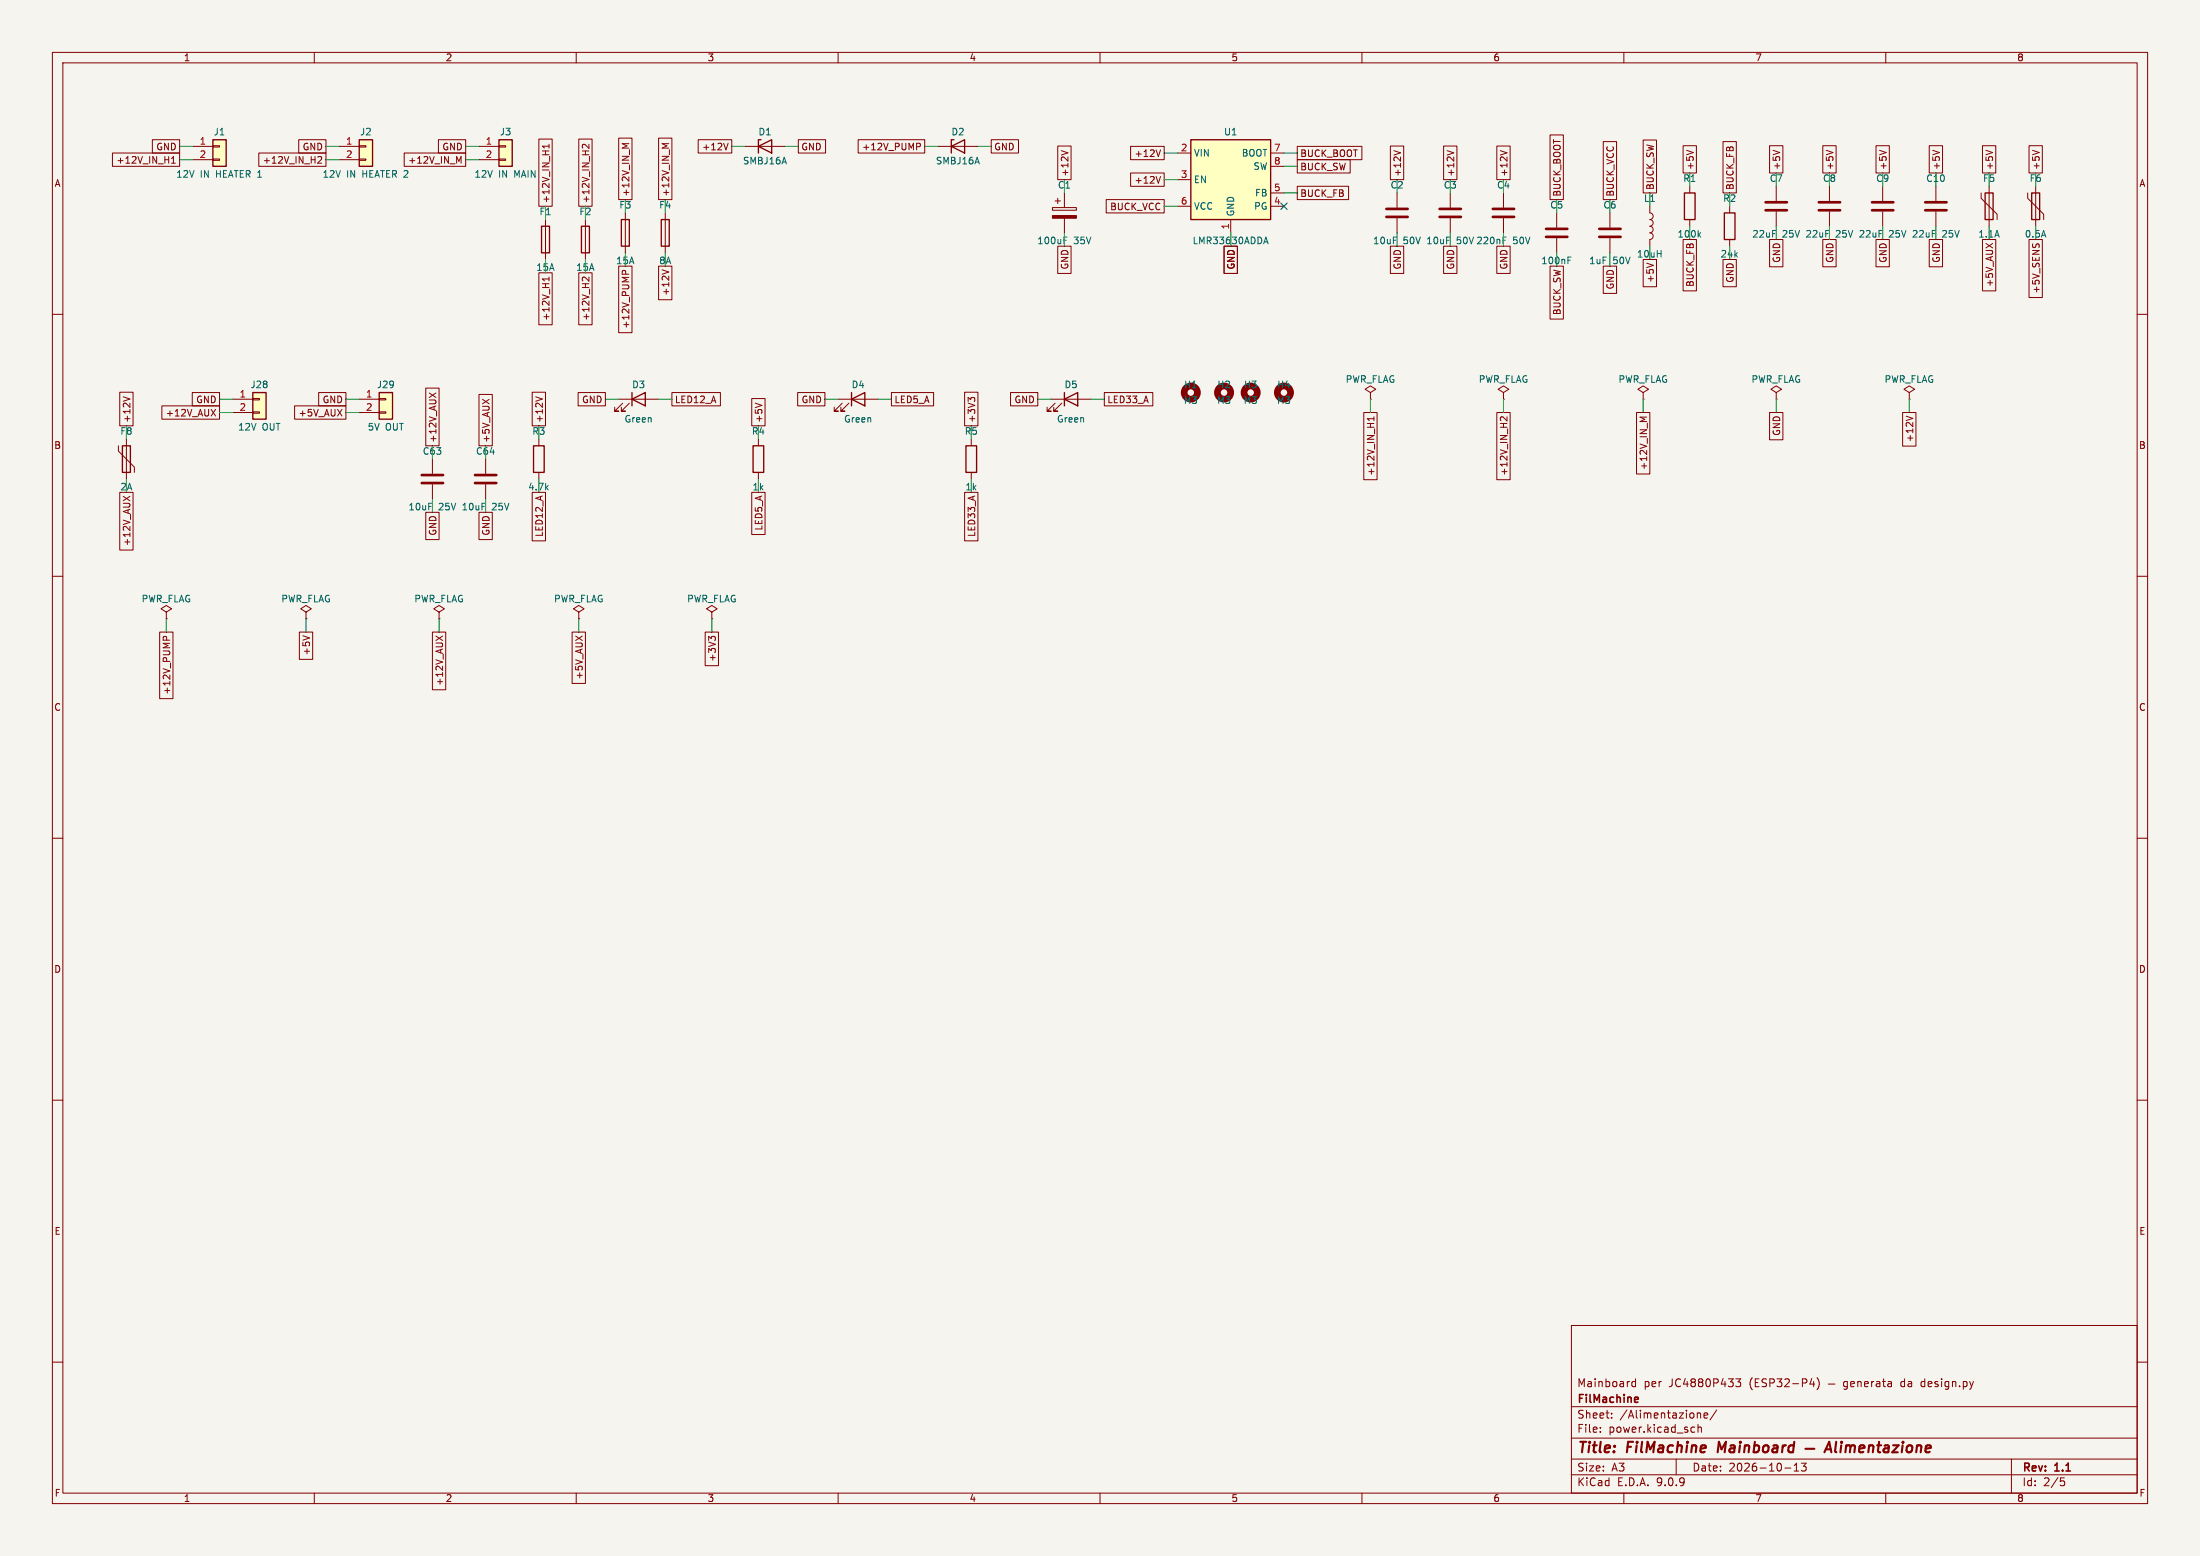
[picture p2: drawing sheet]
<svg xmlns="http://www.w3.org/2000/svg" width="420mm" height="297mm" viewBox="0 0 420 297" stroke-linecap="round" stroke-linejoin="round" font-family="sans-serif">
<path d="M0 0h420v297h-420z" fill="#f5f4ef" stroke="#f5f4ef" stroke-width=".19"/>
<g fill="none" stroke="#840000" stroke-width=".19">
<path d="M10 10h400v277h-400zM12 12h396v273h-396zM60 10v2M110 10v2M160 10v2M210 10v2M260 10v2M310 10v2M360 10v2M142.2 27.9h7.7M179.1 27.9h7.6M200.9 39.6h4.6v.5h-4.6z"/>
<path d="M201.4 38.4h1M201.9 37.8v1.1M203.2 36.8v2.8M266.7 36.8v2.8M276.9 36.8v2.8M287 36.8v2.8M322.6 35.6v1.2M330.2 39.4v1.2M339.1 35.6v2.8M349.2 35.6v2.8M359.4 35.6v2.8M369.6 35.6v2.8"/>
<path d="M378.2 36.8v1l3.1 3.1v1M379.7 35.6v7.6M387.1 36.8v1l3 3.1v1M388.6 35.6v7.6M104.1 41.9v7.6M111.8 41.9v7.6M119.4 40.6v7.7M127 40.6v7.7M203.2 41.7v2.8M266.7 41.7v2.8M276.9 41.7v2.8M287 41.7v2.8"/>
<path d="M322.6 41.9v1.3M330.2 45.7v1.3M339.1 40.4v2.8M349.2 40.4v2.8M359.4 40.4v2.8M369.6 40.4v2.8M10 60h2M160 76.2h7.6M160.8 77l-1.5 1.5h.7h-.7v-.8M162.1 77l-1.6 1.5h.8h-.8v-.8M200.7 76.2h7.6M201.4 77l-1.5 1.5h.8h-.8v-.8"/>
<path d="M202.7 77l-1.5 1.5h.7h-.7v-.8M261.6 74.9l1-.6-1-.6-1 .6 1 .6v1.3M261.6 76.2h.1M287 74.9l1-.6-1-.6-1 .6 1 .6v1.3M287 76.2h.1M313.7 74.9l1-.6-1-.6-1 .6 1 .6v1.3M313.7 76.2h.1M339.1 74.9l1-.6-1-.6-1 .6 1 .6v1.3M339.1 76.2h.1M364.5 74.9l1-.6-1-.6-1 .6 1 .6v1.3M364.5 76.2h.1M408 60h2"/>
<path d="M185.4 83.8v1.3M185.4 90.2v1.2M10 110h2M408 110h2M10 160h2M408 160h2M10 210h2M408 210h2M300 253h108v32h-108zM10 260h2M300 278.5h108M300 274.5h108"/>
<path d="M300 268.5h108M305.5 273.2v.2M305.5 272.5v.1M307.7 270.5v.2M307.7 269.8v.1M312.2 263.2v1.5M312.2 263.8l-.4-.1-.3 .3 .2 .6h.5M320 278.5v3M323.1 272.4l.4 .1M323.5 273.3l-.4 .1M324.2 272.5l.2-.1 .3 .1 .1 .9M324.2 271.9v1.5"/>
<path d="M324.2 269.7h.2l.3 .2v.8M325.3 270.2l.7-.2-.1-.2-.4-.1-.2 .2 .1 .7h.5M327.7 269.1l-1.3 1.9M331.4 263.2h.9l-.5 .6 .4 .1v.6l-.2 .2-.6-.2M342.5 279.7l.4-.4v1.5M343.9 279.3h.9l-.5 .6 .4 .1v.6l-.2 .2-.6-.2M345.9 263.1l-.4 1.1h.9M346.2 263.7v1M346.9 263a1.72 1.72 0 0 1 0 2.3M349 264.2h1.3M352.7 263.8l-.5-.1-.3 .3 .2 .6h.6M352.7 263.7v1.2l-.3 .3-.4-.1"/>
<path d="M353.3 264.2l.7-.2-.1-.2-.4-.1-.2 .2 .1 .7h.5M354.7 263.8l.2-.1 .3 .1 .1 .9M354.7 263.7v1M355.9 264.2l.8-.2-.1-.2-.4-.1-.3 .2 .1 .7h.6M357.3 263.7v1M357.7 263.7l-.3 .1-.1 .2M358.2 263.8h.6l.1 .9M358.9 264l-.5 .1a.29 .29 0 0 0-.2 .3 .29 .29 0 0 0 .2 .3l.5-.1M359.4 263.7h.5M359.6 263.2v1.3l.3 .2M360.4 263.8h.6l.1 .9M361.1 264l-.5 .1a.29 .29 0 0 0-.2 .3 .29 .29 0 0 0 .2 .3l.5-.1"/>
<path d="M366.8 263.8v.7M384 278.5v6.5M408 260h2M60 285v2M110 285v2M160 285v2M210 285v2M260 285v2M300 281.5h108M310 285v2M340.7 280.2h1.2M342.5 280.8h.9"/>
<path d="M360 285v2M393.4 282.1h.7M393.5 282.7h.4l.3 .2-.2 .6-.5 .1"/>
</g>
<g fill="none" stroke="#840000" stroke-width=".4">
<path d="M328.2 275.2l-.3 2M344.7 276.5h1.7M348.3 277.2l.9-2 .4 2M348.5 276.6h1M350.5 275.2l-.2 1.7 .3 .3M351.5 275.9l-.2 1.3M351.6 275.2v.2M352.4 276.1a.49 .49 0 0 1 .9 .1M352.5 275.9l-.2 1.3M353.3 276.2a.5 .5 0 0 1 .8-.2l-.1 1.2M353.3 276.2l-.2 1M354.9 276.5l1-.2v-.3h-.8l-.2 .9 .2 .3 .6-.1"/>
<path d="M356.8 276.1a.49 .49 0 0 1 .9 .1l-.2 1M356.8 275.9l-.1 1.3M358.4 275.9h.7M358.7 275.2l-.2 1.7 .1 .2 .4 .1M359.8 276h.7v1.2M360.6 276.3l-.7 .1a.4 .4 0 0 0-.3 .4 .4 .4 0 0 0 .2 .4l.7-.1M361.4 275.9h1.1l-1.3 1.3h1.1M363.2 275.9l-.2 1.3M363.3 275.2v.2M364.1 276.1a.52 .52 0 0 1 .6-.2 .52 .52 0 0 1 .4 .4l-.1 .5a.55 .55 0 0 1-.5 .4 .55 .55 0 0 1-.5-.4zM366 276.1a.49 .49 0 0 1 .8 .1l-.1 1M366 275.9l-.2 1.3"/>
<path d="M367.6 276.5l1-.2-.1-.3h-.7l-.2 .9 .2 .3 .6-.1"/>
</g>
<path d="M312.3 266.7l.4 .1 .1 .2-.8 .2M312.7 267.6l-.4 .1" fill="none" stroke="#840000" stroke-width=".3"/>
<g fill="none" stroke="#840000" stroke-width=".25">
<path d="M144.8 27.9l2.5-1.2v2.5zM145.3 26.7h-.5v2.5M181.6 27.9l2.5-1.2v2.5zM182.1 26.7h-.5v2.5M321.6 36.8h2v5.1h-2zM379 36.8h1.5v5.1h-1.5zM387.9 36.8h1.5v5.1h-1.5zM103.4 43.2h1.5v5.1h-1.5zM111 43.2h1.5v5.1h-1.5zM118.6 41.9h1.5v5.1h-1.5zM126.2 41.9h1.6v5.1h-1.6zM329.2 40.6h2v5.1h-2z"/>
<path d="M162.6 76.2l2.5-1.3v2.6zM162.6 74.9v2.6M203.2 76.2l2.5-1.3v2.6zM203.2 74.9v2.6M184.4 85.1h2v5.1h-2z"/>
</g>
<path d="M200.9 41.1h4.6v.6h-4.6z" fill="#840000" stroke="#840000" stroke-width=".19"/>
<path d="M203.1 45.9h.4M203.1 45.3h.6M286.9 45.9h.5M286.9 45.3h.6M324.3 44.8l.4 .5M324.7 44.4l-.5 .5" fill="none" stroke="#006464" stroke-width=".19"/>
<g fill="none" stroke="#840000" stroke-width=".51">
<path d="M264.7 39.9h4M274.8 39.9h4.1M285 39.9h4.1M337.1 38.6h4M347.2 38.6h4.1M357.4 38.6h4M367.5 38.6h4.1M264.7 41.4h4M274.8 41.4h4.1M285 41.4h4.1M337.1 40.1h4M347.2 40.1h4.1"/>
<path d="M357.4 40.1h4M367.5 40.1h4.1"/>
</g>
<path d="M227.3 26.7h15.3v15.2h-15.3z" fill="#ffffc2"/>
<path d="M227.3 26.7h15.3v15.2h-15.3zM143.8 85.1h2v5.1h-2z" fill="none" stroke="#840000" stroke-width=".25"/>
<g fill="none" stroke="#840000" stroke-width=".19">
<path d="M224.8 29.2h2.5M224.8 34.3h2.5M224.8 39.4h2.5M242.6 29.2h2.5M242.6 39.4h2.5M242.6 31.8h2.5M242.6 36.8h2.5M315 39.4v1.2a.63 .63 0 0 1 .6 .7 .63 .63 0 0 1-.6 .6 .63 .63 0 0 1 .6 .7 .63 .63 0 0 1-.6 .6 .64 .64 0 0 1 .6 .6 .64 .64 0 0 1-.6 .6 .64 .64 0 0 1 .6 .7 .64 .64 0 0 1-.6 .6v1.3M234.9 41.9v2.6M297.2 40.6v2.8M297.2 45.5v2.8M307.3 40.6v2.8"/>
<path d="M307.3 45.5v2.8M82.5 87.6v2.8M82.5 92.5v2.8M144.8 83.8v1.3M144.8 90.2v1.2"/>
</g>
<path d="M241.4 46.2h.6M241.7 45.3l.4 1.2M299.3 49.7h.5M299.3 49.1h.6" fill="none" stroke="#006464" stroke-width=".19"/>
<g fill="none" stroke="#840000" stroke-width="1.3">
<circle cx="227.3" cy="74.9" r="1.27"/>
<circle cx="233.7" cy="74.9" r="1.27"/>
<circle cx="238.8" cy="74.9" r="1.27"/>
<circle cx="245.1" cy="74.9" r="1.27"/>
</g>
<path d="M295.1 43.7h4.1M295.1 45.2h4.1M305.3 43.7h4.1M305.3 45.2h4.1M80.5 90.7h4.1M80.5 92.2h4.1" fill="none" stroke="#840000" stroke-width=".51"/>
<path d="M40.6 26.7h2.6v5.1h-2.6z" fill="#ffffc2"/>
<path d="M40.6 26.7h2.6v5.1h-2.6z" fill="none" stroke="#840000" stroke-width=".25"/>
<path d="M36.8 27.9h3.8M36.8 30.5h3.8M40.6 27.8h1.3v.3h-1.3zM40.6 30.4h1.3v.2h-1.3zM58.4 116.8l1-.6-1-.6-1 .6 1 .6v1.3M58.4 118.1h.1M83.8 116.8l1-.6-1-.6-1 .6 1 .6v1.3M83.8 118.1h.1" fill="none" stroke="#840000" stroke-width=".19"/>
<path d="M72.4 74.9h2.5v5.1h-2.5z" fill="#ffffc2"/>
<path d="M72.4 74.9h2.5v5.1h-2.5z" fill="none" stroke="#840000" stroke-width=".25"/>
<path d="M68.6 76.2h3.8M68.6 78.7h3.8M72.4 76.1h1.3v.2h-1.3zM72.4 78.6h1.3v.3h-1.3zM31.7 116.8l1.1-.6-1.1-.6-1 .6 1 .6v1.3M31.7 118.1h.1" fill="none" stroke="#840000" stroke-width=".19"/>
<path d="M68.6 26.7h2.5v5.1h-2.5z" fill="#ffffc2"/>
<path d="M68.6 26.7h2.5v5.1h-2.5z" fill="none" stroke="#840000" stroke-width=".25"/>
<path d="M64.8 27.9h3.8M64.8 30.5h3.8M68.6 27.8h1.2v.3h-1.2zM68.6 30.4h1.2v.2h-1.2zM92.7 87.6v2.8M92.7 92.5v2.8M110.5 116.8l1-.6-1-.6-1 .6 1 .6v1.3M110.5 118.1h.1" fill="none" stroke="#840000" stroke-width=".19"/>
<path d="M90.7 90.7h4M90.7 92.2h4" fill="none" stroke="#840000" stroke-width=".51"/>
<path d="M95.2 26.7h2.6v5.1h-2.6z" fill="#ffffc2"/>
<path d="M95.2 26.7h2.6v5.1h-2.6z" fill="none" stroke="#840000" stroke-width=".25"/>
<path d="M91.4 27.9h3.8M91.4 30.5h3.8M95.2 27.8h1.3v.3h-1.3zM95.2 30.4h1.3v.2h-1.3zM135.9 116.8l1-.6-1-.6-1 .6 1 .6v1.3M135.9 118.1h.1" fill="none" stroke="#840000" stroke-width=".19"/>
<path d="M48.3 74.9h2.5v5.1h-2.5z" fill="#ffffc2"/>
<path d="M48.3 74.9h2.5v5.1h-2.5zM120.6 76.2l2.6-1.3v2.6zM120.6 74.9v2.6M23.4 85.1h1.5v5.1h-1.5zM101.9 85.1h2v5.1h-2z" fill="none" stroke="#840000" stroke-width=".25"/>
<g fill="none" stroke="#840000" stroke-width=".19">
<path d="M21.5 29.2h12.8v2.6h-12.8zM29.1 26.7h5.2v2.5h-5.2zM32.7 31.2h.8M32.7 30.2l.4-.3v1.3M49.4 29.2h12.8v2.6h-12.8zM57 26.7h5.2v2.5h-5.2zM60.7 29.9h.5l.2 .3-.8 1h.8M77.2 29.2h11.7v2.6h-11.7zM83.7 26.7h5.2v2.5h-5.2zM87.6 30.8l.4-.9v1.3M102.9 26.5h2.5v12.9h-2.5zM104.8 27.5v.8"/>
<path d="M104.8 27.9h-1.3l.4 .4M110.5 26.5h2.5v12.9h-2.5zM112.4 27.5v.8l-.9-.8-.3 .3v.4M118.1 26.4h2.6v11.7h-2.6zM120.1 27.4h-1.3l.9 .4M125.7 26.4h2.6v11.7h-2.6zM127.7 27.4h-1.3l.9 .4M133.3 26.7h6.4v2.5h-6.4zM139 27.3l-.4 1.3M152.4 26.7h5.2v2.5h-5.2zM163.8 26.7h12.7v2.5h-12.7zM175 27.3h.5l.2 .3-.1 .3-.6 .1"/>
<path d="M189.2 26.7h5.2v2.5h-5.2zM201.9 27.9h2.6v6.4h-2.6zM202.6 28.8l1.3 .4M211.2 38.1h11v2.5h-11zM215.8 33h6.4v2.6h-6.4zM215.8 27.9h6.4v2.6h-6.4zM221.6 33.7l-.5 1.3M221.6 28.6l-.5 1.3M247.6 27.9h12.4v2.6h-12.4zM247.6 30.5h10.2v2.5h-10.2zM247.6 35.6h9.9v2.5h-9.9zM265.4 27.9h2.6v6.4h-2.6z"/>
<path d="M266.1 28.8l1.3 .4M275.6 27.9h2.5v6.4h-2.5zM276.3 28.8l1.2 .4M285.7 27.9h2.6v6.4h-2.6zM286.4 28.8l1.3 .4M295.9 25.8h2.6v12.3h-2.6zM306.1 27h2.5v11.1h-2.5zM313.7 26.7h2.5v10.1h-2.5zM321.3 27.8h2.6v5.2h-2.6zM322 28.7l1.3 .4M328.9 27h2.6v9.8h-2.6zM337.8 27.8h2.6v5.2h-2.6z"/>
<path d="M338.5 28.7l1.3 .4M348 27.8h2.5v5.2h-2.5zM348.7 28.7l1.2 .4M358.1 27.8h2.6v5.2h-2.6zM358.8 28.7l1.3 .4M368.3 27.8h2.5v5.2h-2.5zM369 28.7l1.2 .4M378.5 27.8h2.5v5.2h-2.5zM379.1 28.7l1.3 .4M387.3 27.8h2.6v5.2h-2.6zM388 28.7l1.3 .4M102.9 52.1h2.5v9.9h-2.5z"/>
<path d="M104.8 52.9v.7M104.8 53.3h-1.3l.4 .3M110.5 52.1h2.5v9.9h-2.5zM112.4 52.9v.8l-.9-.8-.3 .1v.4M118.1 50.8h2.6v12.7h-2.6zM118.8 52.3v-.4l.2-.3 .4 .1v.6M125.7 50.8h2.6v6.4h-2.6zM126.4 51.5l1.3 .4M201.9 47h2.6v5.2h-2.6zM233.7 47h2.5v5.2h-2.5zM265.4 47h2.6v5.2h-2.6zM275.6 47h2.5v5.2h-2.5z"/>
<path d="M285.7 47h2.6v5.2h-2.6zM295.9 50.8h2.6v10.1h-2.6zM306.1 50.8h2.5v5.2h-2.5zM313.7 49.5h2.5v5.2h-2.5zM314.4 50.2l1.2 .5M321.3 45.7h2.6v9.8h-2.6zM328.9 49.5h2.6v5.2h-2.6zM337.8 45.7h2.6v5.2h-2.6zM348 45.7h2.5v5.2h-2.5zM358.1 45.7h2.6v5.2h-2.6zM368.3 45.7h2.5v5.2h-2.5zM378.5 45.7h2.5v9.8h-2.5z"/>
<path d="M387.3 45.7h2.6v11.1h-2.6zM388.1 46.5l-.1 .2M388.7 46.7l.2-.2 .3 .2M22.9 74.9h2.5v6.4h-2.5zM23.5 75.7l1.3 .5M30.9 77.5h11v2.5h-11zM36.7 74.9h5.2v2.6h-5.2zM40.3 78.1l.9 1.3M41.2 78.1l-.9 1.3M44.4 76.2h3.9M44.4 78.7h3.9M48.3 76.1h1.2v.2h-1.2z"/>
<path d="M48.3 78.6h1.2v.3h-1.2zM56.2 77.5h9.8v2.5h-9.8zM60.8 74.9h5.2v2.6h-5.2zM81.3 74.1h2.5v11h-2.5zM82 75l1.2 .9M83.2 75l-1.2 .9M91.4 75.3h2.6v9.8h-2.6zM101.6 74.9h2.5v6.4h-2.5zM102.3 75.7l1.2 .5M110.4 74.9h5.2v2.6h-5.2zM118.1 76.2h7.6M118.9 77l-1.6 1.5h.8h-.8v-.8"/>
<path d="M120.1 77l-1.5 1.5h.8h-.8v-.8M128.3 74.9h9.2v2.6h-9.2zM143.5 76.1h2.6v5.2h-2.6zM144.2 77l1.3 .4M152.3 74.9h5.2v2.6h-5.2zM170.2 74.9h8v2.6h-8zM184.1 74.9h2.6v6.4h-2.6zM185.3 76.3l-.5-.4v.8M185.3 76.1l.2-.2h.3l.3 .2M192.9 74.9h5.2v2.6h-5.2zM210.8 74.9h9.3v2.6h-9.3zM260.3 78.7h2.6v12.9h-2.6z"/>
<path d="M262.3 79.6v.7M262.3 79.9h-1.3l.4 .4M285.7 78.7h2.6v12.9h-2.6zM287.7 79.6v.7l-.9-.7-.4 .2 .1 .4M312.4 78.7h2.6v11.8h-2.6zM314.4 79.6h-1.3l.9 .4M337.8 78.7h2.6v5.2h-2.6zM363.2 78.7h2.6v6.5h-2.6zM363.9 79.4l1.3 .5M22.6 85.1v1l3.1 3.1v1M22.9 94h2.5v11h-2.5zM23.5 94.7l1.3 .9"/>
<path d="M24.1 83.8v7.6M24.8 94.7l-1.3 .9M81.3 97.8h2.5v5.2h-2.5zM91.4 97.8h2.6v5.2h-2.6zM101.6 94h2.5v9.2h-2.5zM102.9 83.8v1.3M102.9 90.2v1.2M143.5 94h2.6v8h-2.6zM184.1 94h2.6v9.2h-2.6zM30.5 120.7h2.5v12.7h-2.5zM31.2 122.2v-.5l.2-.2 .4 .1v.6M57.1 120.7h2.6v5.2h-2.6z"/>
<path d="M57.8 121.3l1.3 .5M82.5 120.7h2.6v11h-2.6zM83.2 121.4l1.3 .9M84.5 121.4l-1.3 .9M109.2 120.7h2.6v9.8h-2.6zM134.6 120.7h2.6v6.4h-2.6zM135.8 121.9l-.5-.4v.8M135.8 121.7l.2-.2h.3l.3 .2"/>
</g>
<g fill="none" stroke="#009600" stroke-width=".19">
<path d="M34.3 30.5h2.5M34.3 27.9h2.5M62.2 30.5h2.6M62.2 27.9h2.6M88.9 30.5h2.5M88.9 27.9h2.5M104.1 39.4v2.5M111.8 39.4v2.5M119.4 38.1v2.5M127 38.1v2.5M139.7 27.9h2.5M149.9 27.9h2.5"/>
<path d="M176.5 27.9h2.6M186.7 27.9h2.5M222.2 34.3h2.6M222.2 39.4h2.6M222.2 29.2h2.6M245.1 36.8h2.5M245.1 29.2h2.5M245.1 31.8h2.5M315 36.8v2.6M322.6 33v2.6M330.2 36.8v2.6M379.7 33v2.6"/>
<path d="M388.6 33v2.6M104.1 49.5v2.6M111.8 49.5v2.6M119.4 48.3v2.5M127 48.3v2.5M203.2 44.5v2.5M234.9 44.5v2.5M266.7 44.5v2.5M276.9 44.5v2.5M287 44.5v2.5M297.2 48.3v2.5M307.3 48.3v2.5"/>
<path d="M315 47v2.5M322.6 43.2v2.5M330.2 47v2.5M339.1 43.2v2.5M349.2 43.2v2.5M359.4 43.2v2.5M369.6 43.2v2.5M379.7 43.2v2.5M388.6 43.2v2.5M41.9 78.7h2.5M41.9 76.2h2.5M66 78.7h2.6"/>
<path d="M66 76.2h2.6M115.6 76.2h2.5M125.7 76.2h2.6M157.5 76.2h2.5M167.6 76.2h2.6M198.1 76.2h2.6M208.3 76.2h2.5M261.6 76.2v2.5M287 76.2v2.5M313.7 76.2v2.5M339.1 76.2v2.5M364.5 76.2v2.5"/>
<path d="M24.1 81.3v2.5M24.1 91.4v2.6M82.5 95.3v2.5M92.7 95.3v2.5M102.9 81.3v2.5M102.9 91.4v2.6M144.8 81.3v2.5M144.8 91.4v2.6M185.4 81.3v2.5M185.4 91.4v2.6M31.7 118.1v2.6M58.4 118.1v2.6"/>
<path d="M83.8 118.1v2.6M110.5 118.1v2.6M135.9 118.1v2.6"/>
</g>
<path d="M244.5 38.8l1.2 1.2M245.7 38.8l-1.2 1.2" fill="none" stroke="#000084" stroke-width=".19"/>
<g font-size="2.8" fill="#840000">
<text x="301" y="277.9">Title:</text>
<text x="310.6" y="277.9">FilMachine</text>
<text x="328.8" y="277.9">Mainboard</text>
</g>
<g font-size="2.1" fill="#840000">
<text x="301" y="268.2">FilMachine</text>
<text x="301" y="265">Mainboard</text>
<text x="313.8" y="265">per</text>
<text x="318.7" y="265">JC4880P433</text>
<text x="334.1" y="265">(ESP32-P4)</text>
<text x="363.4" y="265">da</text>
<text x="367.4" y="265">design.py</text>
<text x="301" y="273.7">File:</text>
<text x="301" y="271">Sheet:</text>
<text x="307.1" y="273.7">power.kicad_sch</text>
<text x="309.2" y="271">/Alimentazione/</text>
<text x="301" y="281.1">Size:</text>
<text x="307.6" y="281.1">A3</text>
<text x="323" y="281.1">Date:</text>
<text x="330" y="281.1">2026-10-13</text>
<text x="386" y="281.3">Rev:</text>
<text x="392.4" y="281.3">1.1</text>
<text x="301" y="283.9">KiCad</text>
<text x="308.7" y="283.9">E.D.A.</text>
<text x="316.3" y="283.9">9.0.9</text>
<text x="386" y="283.9">Id:</text>
<text x="390.1" y="283.9">2/5</text>
</g>
<g font-size="1.8" fill="#840000">
<text x="35" y="11.9">1</text>
<text x="85" y="11.9">2</text>
<text x="135" y="11.9">3</text>
<text x="185" y="11.9">4</text>
<text x="235" y="11.9">5</text>
<text x="285" y="11.9">6</text>
<text x="335" y="11.9">7</text>
<text x="385" y="11.9">8</text>
<text x="29.7" y="28.9">GND</text>
<text x="57.7" y="28.9">GND</text>
<text x="84.3" y="28.9">GND</text>
<text x="133.9" y="28.9">+12V</text>
<text x="152.9" y="28.9">GND</text>
<text x="164.5" y="28.9">+12V_PUMP</text>
<text x="189.7" y="28.9">GND</text>
<text x="10.3" y="35.9">A</text>
<text x="22.1" y="31.4">+12V_IN_H1</text>
<text x="50.1" y="31.4">+12V_IN_H2</text>
<text x="77.8" y="31.4">+12V_IN_M</text>
<text x="204.2" y="33.8" transform="rotate(-90 204.2 33.8)">+12V</text>
<text x="216.5" y="35.2">+12V</text>
<text x="216.5" y="30.2">+12V</text>
<text x="248.1" y="30.2">BUCK_BOOT</text>
<text x="248.1" y="32.7">BUCK_SW</text>
<text x="267.7" y="33.8" transform="rotate(-90 267.7 33.8)">+12V</text>
<text x="277.8" y="33.8" transform="rotate(-90 277.8 33.8)">+12V</text>
<text x="288" y="33.8" transform="rotate(-90 288 33.8)">+12V</text>
<text x="323.5" y="32.5" transform="rotate(-90 323.5 32.5)">+5V</text>
<text x="340" y="32.5" transform="rotate(-90 340 32.5)">+5V</text>
<text x="350.2" y="32.5" transform="rotate(-90 350.2 32.5)">+5V</text>
<text x="360.4" y="32.5" transform="rotate(-90 360.4 32.5)">+5V</text>
<text x="370.5" y="32.5" transform="rotate(-90 370.5 32.5)">+5V</text>
<text x="380.7" y="32.5" transform="rotate(-90 380.7 32.5)">+5V</text>
<text x="389.6" y="32.5" transform="rotate(-90 389.6 32.5)">+5V</text>
<text x="408.3" y="35.9">A</text>
<text x="105.1" y="38.9" transform="rotate(-90 105.1 38.9)">+12V_IN_H1</text>
<text x="112.7" y="38.9" transform="rotate(-90 112.7 38.9)">+12V_IN_H2</text>
<text x="120.3" y="37.6" transform="rotate(-90 120.3 37.6)">+12V_IN_M</text>
<text x="128" y="37.6" transform="rotate(-90 128 37.6)">+12V_IN_M</text>
<text x="211.8" y="40.3">BUCK_VCC</text>
<text x="248.1" y="37.8">BUCK_FB</text>
<text x="298.1" y="37.6" transform="rotate(-90 298.1 37.6)">BUCK_BOOT</text>
<text x="308.3" y="37.6" transform="rotate(-90 308.3 37.6)">BUCK_VCC</text>
<text x="315.9" y="36.4" transform="rotate(-90 315.9 36.4)">BUCK_SW</text>
<text x="331.2" y="36.4" transform="rotate(-90 331.2 36.4)">BUCK_FB</text>
<text x="204.2" y="51.5" transform="rotate(-90 204.2 51.5)">GND</text>
<text x="235.9" y="51.5" transform="rotate(-90 235.9 51.5)">GND</text>
<text x="267.7" y="51.5" transform="rotate(-90 267.7 51.5)">GND</text>
<text x="277.8" y="51.5" transform="rotate(-90 277.8 51.5)">GND</text>
<text x="288" y="51.5" transform="rotate(-90 288 51.5)">GND</text>
<text x="340" y="50.3" transform="rotate(-90 340 50.3)">GND</text>
<text x="350.2" y="50.3" transform="rotate(-90 350.2 50.3)">GND</text>
<text x="360.4" y="50.3" transform="rotate(-90 360.4 50.3)">GND</text>
<text x="370.5" y="50.3" transform="rotate(-90 370.5 50.3)">GND</text>
<text x="128" y="56.6" transform="rotate(-90 128 56.6)">+12V</text>
<text x="308.3" y="55.4" transform="rotate(-90 308.3 55.4)">GND</text>
<text x="315.9" y="54.1" transform="rotate(-90 315.9 54.1)">+5V</text>
<text x="323.5" y="54.9" transform="rotate(-90 323.5 54.9)">BUCK_FB</text>
<text x="331.2" y="54.1" transform="rotate(-90 331.2 54.1)">GND</text>
<text x="380.7" y="54.9" transform="rotate(-90 380.7 54.9)">+5V_AUX</text>
<text x="389.6" y="56.1" transform="rotate(-90 389.6 56.1)">+5V_SENS</text>
<text x="105.1" y="61.3" transform="rotate(-90 105.1 61.3)">+12V_H1</text>
<text x="112.7" y="61.3" transform="rotate(-90 112.7 61.3)">+12V_H2</text>
<text x="120.3" y="62.8" transform="rotate(-90 120.3 62.8)">+12V_PUMP</text>
<text x="298.1" y="60.2" transform="rotate(-90 298.1 60.2)">BUCK_SW</text>
<text x="37.4" y="77.2">GND</text>
<text x="61.5" y="77.2">GND</text>
<text x="111" y="77.2">GND</text>
<text x="128.7" y="77.2">LED12_A</text>
<text x="152.9" y="77.2">GND</text>
<text x="170.7" y="77.2">LED5_A</text>
<text x="193.6" y="77.2">GND</text>
<text x="211.3" y="77.2">LED33_A</text>
<text x="25.1" y="80.8" transform="rotate(-90 25.1 80.8)">+12V</text>
<text x="31.6" y="79.7">+12V_AUX</text>
<text x="56.9" y="79.7">+5V_AUX</text>
<text x="103.8" y="80.8" transform="rotate(-90 103.8 80.8)">+12V</text>
<text x="145.7" y="80.8" transform="rotate(-90 145.7 80.8)">+5V</text>
<text x="186.4" y="80.8" transform="rotate(-90 186.4 80.8)">+3V3</text>
<text x="340" y="83.3" transform="rotate(-90 340 83.3)">GND</text>
<text x="10.3" y="85.9">B</text>
<text x="83.5" y="84.6" transform="rotate(-90 83.5 84.6)">+12V_AUX</text>
<text x="93.7" y="84.6" transform="rotate(-90 93.7 84.6)">+5V_AUX</text>
<text x="314.6" y="89.8" transform="rotate(-90 314.6 89.8)">+12V_IN_M</text>
<text x="365.4" y="84.5" transform="rotate(-90 365.4 84.5)">+12V</text>
<text x="408.2" y="85.9">B</text>
<text x="262.6" y="90.9" transform="rotate(-90 262.6 90.9)">+12V_IN_H1</text>
<text x="288" y="90.9" transform="rotate(-90 288 90.9)">+12V_IN_H2</text>
<text x="145.7" y="101.4" transform="rotate(-90 145.7 101.4)">LED5_A</text>
<text x="25.1" y="104.3" transform="rotate(-90 25.1 104.3)">+12V_AUX</text>
<text x="83.5" y="102.3" transform="rotate(-90 83.5 102.3)">GND</text>
<text x="93.7" y="102.3" transform="rotate(-90 93.7 102.3)">GND</text>
<text x="103.8" y="102.6" transform="rotate(-90 103.8 102.6)">LED12_A</text>
<text x="186.4" y="102.6" transform="rotate(-90 186.4 102.6)">LED33_A</text>
<text x="59.4" y="125.2" transform="rotate(-90 59.4 125.2)">+5V</text>
<text x="84.8" y="131" transform="rotate(-90 84.8 131)">+12V_AUX</text>
<text x="111.4" y="129.8" transform="rotate(-90 111.4 129.8)">+5V_AUX</text>
<text x="136.8" y="126.4" transform="rotate(-90 136.8 126.4)">+3V3</text>
<text x="10.3" y="135.9">C</text>
<text x="32.7" y="132.7" transform="rotate(-90 32.7 132.7)">+12V_PUMP</text>
<text x="408.2" y="135.9">C</text>
<text x="10.3" y="185.9">D</text>
<text x="408.2" y="185.9">D</text>
<text x="10.3" y="235.9">E</text>
<text x="408.3" y="235.9">E</text>
<text x="10.3" y="285.9">F</text>
<text x="35" y="286.9">1</text>
<text x="85" y="286.9">2</text>
<text x="135" y="286.9">3</text>
<text x="185" y="286.9">4</text>
<text x="235" y="286.9">5</text>
<text x="285" y="286.9">6</text>
<text x="335" y="286.9">7</text>
<text x="385" y="286.9">8</text>
<text x="408.3" y="285.9">F</text>
</g>
<g font-size="1.8" fill="#a90000">
<text x="38" y="27.7">1</text>
<text x="66" y="27.7">1</text>
<text x="92.6" y="27.7">1</text>
<text x="225.4" y="29">2</text>
<text x="243.1" y="29">7</text>
<text x="38" y="30.2">2</text>
<text x="66" y="30.2">2</text>
<text x="92.6" y="30.2">2</text>
<text x="225.4" y="34">3</text>
<text x="243.1" y="31.5">8</text>
<text x="225.4" y="39.1">6</text>
<text x="243.1" y="36.6">5</text>
<text x="243.1" y="39.1">4</text>
<text x="234.7" y="43.9" transform="rotate(-90 234.7 43.9)">1</text>
<text x="45.6" y="75.9">1</text>
<text x="69.8" y="75.9">1</text>
<text x="45.6" y="78.5">2</text>
<text x="69.8" y="78.5">2</text>
</g>
<g font-size="1.8" fill="#006464">
<text x="40.7" y="26">J1</text>
<text x="68.7" y="26">J2</text>
<text x="95.3" y="26">J3</text>
<text x="144.7" y="26">D1</text>
<text x="181.5" y="26">D2</text>
<text x="233.6" y="26">U1</text>
<text x="33.6" y="34.1">12V</text>
<text x="38.2" y="34.1">IN</text>
<text x="41.3" y="34.1">HEATER 1</text>
<text x="61.5" y="34.1">12V</text>
<text x="66.2" y="34.1">IN</text>
<text x="69.3" y="34.1">HEATER 2</text>
<text x="90.5" y="34.1">12V</text>
<text x="95.2" y="34.1">IN</text>
<text x="98.3" y="34.1">MAIN</text>
<text x="141.7" y="31.6">SMBJ16A</text>
<text x="178.6" y="31.6">SMBJ16A</text>
<text x="227.8" y="30.1">VIN</text>
<text x="227.8" y="35.2">EN</text>
<text x="237" y="30.1">BOOT</text>
<text x="239.2" y="32.6">SW</text>
<text x="321.2" y="34.9">R1</text>
<text x="378.5" y="34.9">F5</text>
<text x="387.4" y="34.9">F6</text>
<text x="102.9" y="41.3">F1</text>
<text x="110.5" y="41.3">F2</text>
<text x="118.1" y="40">F3</text>
<text x="125.7" y="40">F4</text>
<text x="227.8" y="40.2">VCC</text>
<text x="235.8" y="41.4" transform="rotate(-90 235.8 41.4)">GND</text>
<text x="239.3" y="40.2">PG</text>
<text x="239.5" y="37.7">FB</text>
<text x="313.7" y="38.7">L1</text>
<text x="328.9" y="38.7">R2</text>
<text x="197.9" y="46.8">100uF</text>
<text x="205" y="46.8">35V</text>
<text x="227.6" y="46.8">LMR33630ADDA</text>
<text x="262" y="46.8">10uF</text>
<text x="267.9" y="46.8">50V 10uF</text>
<text x="278" y="46.8">50V 220nF</text>
<text x="288.8" y="46.8">50V</text>
<text x="320.2" y="45.5">100k</text>
<text x="334.4" y="45.5">22uF</text>
<text x="340.2" y="45.5">25V 22uF</text>
<text x="350.4" y="45.5">25V 22uF</text>
<text x="360.6" y="45.5">25V 22uF</text>
<text x="370.7" y="45.5">25V</text>
<text x="377.6" y="45.5">1.1A</text>
<text x="386.5" y="45.5">0.5A</text>
<text x="102.3" y="51.9">15A</text>
<text x="109.9" y="51.9">15A</text>
<text x="117.5" y="50.6">15A</text>
<text x="125.7" y="50.6">8A</text>
<text x="294.1" y="50.6">100nF</text>
<text x="303.3" y="50.6">1uF</text>
<text x="307.9" y="50.6">50V</text>
<text x="312.4" y="49.4">10uH</text>
<text x="328.4" y="49.4">24k</text>
<text x="47.7" y="74.3">J28</text>
<text x="71.9" y="74.3">J29</text>
<text x="120.6" y="74.3">D3</text>
<text x="162.5" y="74.3">D4</text>
<text x="203.1" y="74.3">D5</text>
<text x="225.9" y="77.3">M3</text>
<text x="226" y="74.3">H1</text>
<text x="232.2" y="77.3">M3</text>
<text x="232.3" y="74.3">H2</text>
<text x="237.3" y="77.3">M3</text>
<text x="237.4" y="74.3">H3</text>
<text x="243.7" y="77.3">M3</text>
<text x="243.7" y="74.3">H4</text>
<text x="256.8" y="73.3">PWR_FLAG</text>
<text x="282.2" y="73.3">PWR_FLAG</text>
<text x="308.9" y="73.3">PWR_FLAG</text>
<text x="334.3" y="73.3">PWR_FLAG</text>
<text x="359.7" y="73.3">PWR_FLAG</text>
<text x="22.9" y="83.2">F8</text>
<text x="45.4" y="82.4">12V</text>
<text x="50.1" y="82.4">OUT</text>
<text x="70.1" y="82.4">5V</text>
<text x="73.6" y="82.4">OUT</text>
<text x="101.5" y="83.2">R3</text>
<text x="119.1" y="80.8">Green</text>
<text x="143.4" y="83.2">R4</text>
<text x="161" y="80.8">Green</text>
<text x="184.1" y="83.2">R5</text>
<text x="201.7" y="80.8">Green</text>
<text x="22.9" y="93.8">2A</text>
<text x="100.7" y="93.8">4.7k</text>
<text x="143.6" y="93.8">1k</text>
<text x="184.2" y="93.8">1k</text>
<text x="77.9" y="97.6">10uF</text>
<text x="83.7" y="97.6">25V 10uF</text>
<text x="93.9" y="97.6">25V</text>
<text x="26.9" y="115.2">PWR_FLAG</text>
<text x="53.6" y="115.2">PWR_FLAG</text>
<text x="79" y="115.2">PWR_FLAG</text>
<text x="105.7" y="115.2">PWR_FLAG</text>
<text x="131.1" y="115.2">PWR_FLAG</text>
</g>
<g font-size="1.8" fill="#009600">
<text x="337.7" y="34.9">C7</text>
<text x="347.9" y="34.9">C8</text>
<text x="358.1" y="34.9">C9</text>
<text x="367.6" y="34.9">C10</text>
<text x="201.9" y="36.2">C1</text>
<text x="265.4" y="36.2">C2</text>
<text x="275.5" y="36.2">C3</text>
<text x="285.7" y="36.2">C4</text>
<text x="295.8" y="40">C5</text>
<text x="306" y="40">C6</text>
<text x="80.6" y="87">C63</text>
<text x="90.8" y="87">C64</text>
</g>
</svg>
